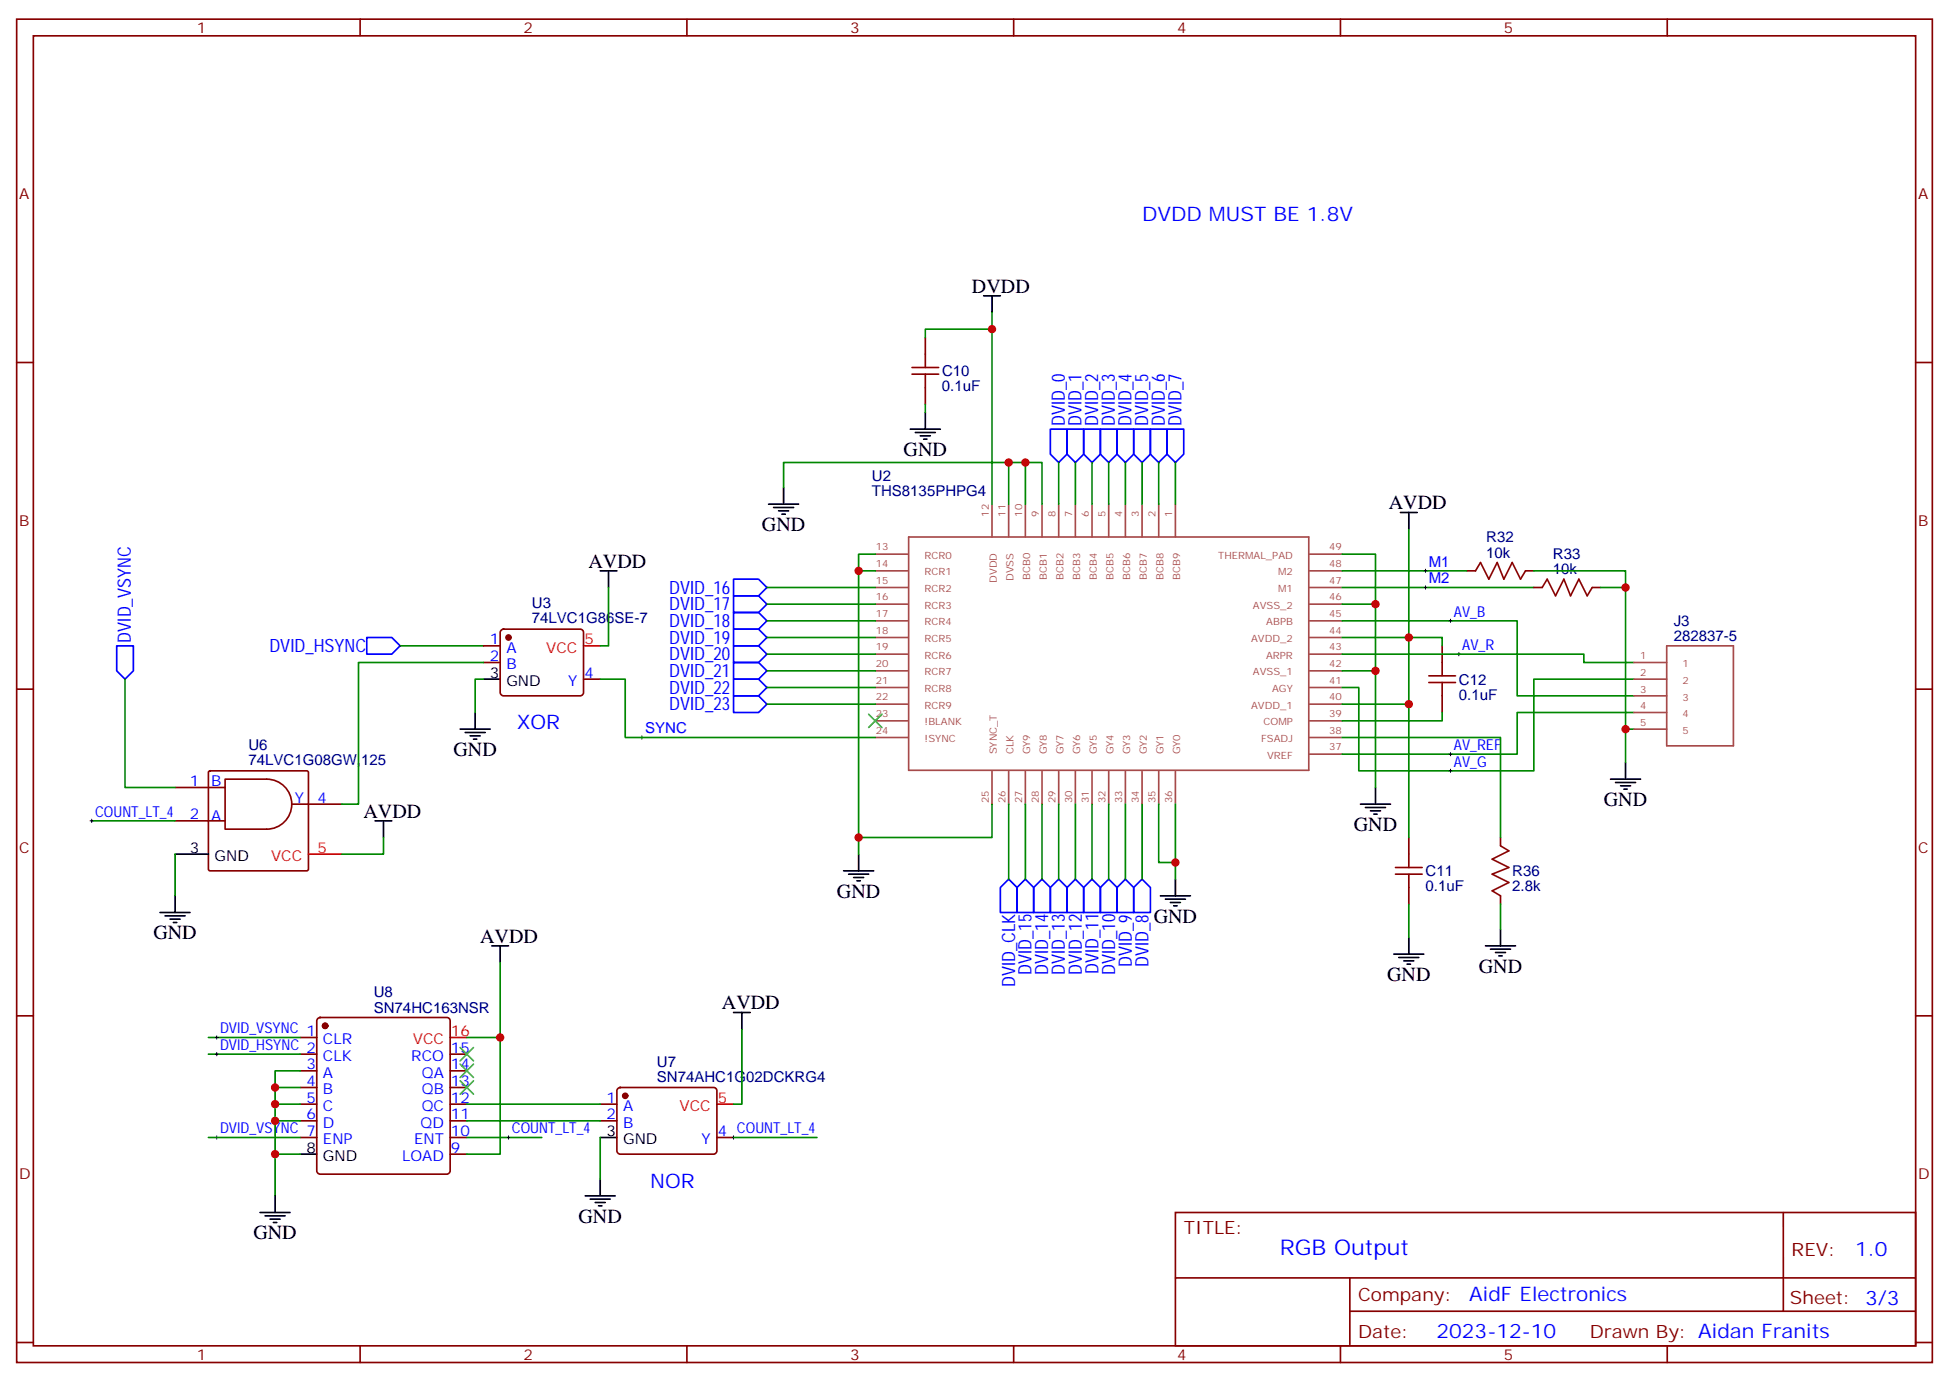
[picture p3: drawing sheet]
<svg xmlns="http://www.w3.org/2000/svg" width="412mm" height="292mm" viewBox="0 0 412 292" stroke-linecap="round" stroke-linejoin="round" font-family="sans-serif">
<g fill="none" stroke="#870000" stroke-width=".35">
<path d="M3.5 4.1h405.4v284.3h-405.4zM7.1 7.6h398.2v277.3h-398.2zM76.2 4.1v3.5M145.3 4.1v3.5M214.5 4.1v3.5M283.6 4.1v3.5M352.8 4.1v3.5M3.5 76.7h3.6M195.8 71.4v3.6M405.3 76.7h3.6M195.8 82v3.5M102.3 136.7h3.5"/>
<path d="M106.1 133.4l.4-.2h16.3a.71 .71 0 0 1 .7 .7v12.7a.76 .76 0 0 1-.7 .7h-16.3a.76 .76 0 0 1-.7-.7v-12.7zM305.2 136.7v3.5M310.4 120.8h1.8M322.8 120.8h1.8M324.6 124.4h1.7M336.9 124.4h1.8M3.5 145.9h3.6M102.3 140.2h3.5M123.5 143.8h3.5M305.2 147.3v3.5M405.3 145.9h3.6M37 166.7h10.6"/>
<path d="M37 173.7h10.6M44.2 163.3l.2-.1h20.7l.2 .3-.1 20.7-.3 .1h-20.6l-.2-.3zM47.6 164.9h8.8a5.3 5.3 0 0 1 5.3 5.3 5.3 5.3 0 0 1-5.3 5.3h-8.8zM61.7 170.2h10.6M298.1 177.3v3.5M317.5 177.3v1.7M298.1 187.9v3.5M317.5 189.6v1.8M3.5 215h3.6M63.5 219.6h3.5M67.3 215.6l.4-.2h26.8a.71 .71 0 0 1 .7 .7v31.7a.76 .76 0 0 1-.7 .7h-26.8a.76 .76 0 0 1-.7-.7v-31.7zM405.3 215h3.6"/>
<path d="M63.5 237.2h3.5M63.5 233.7h3.5M63.5 223.1h3.5M63.5 226.7h3.5M63.5 230.2h3.5M95.2 237.2h3.6M95.2 233.7h3.6M95.2 223.1h3.6M95.2 226.7h3.6M95.2 230.2h3.6M127 237.2h3.5M127 233.7h3.5"/>
<path d="M130.8 230.4l.4-.2h19.8a.71 .71 0 0 1 .7 .7v12.7a.76 .76 0 0 1-.7 .7h-19.8a.76 .76 0 0 1-.7-.7v-12.7zM63.5 240.8h3.5M95.2 240.8h3.6M95.2 244.3h3.6M151.7 240.8h3.5M248.7 256.6h156.6v28.3h-156.6zM377.3 256.7v20.8M248.7 270.5h156.5M285.6 277.5h119.6M285.6 270.5v14.1M3.5 284.2h3.6M76.2 284.9v3.5"/>
<path d="M145.3 284.9v3.5M214.5 284.9v3.5M283.6 284.9v3.5M352.8 284.9v3.5M405.3 284.2h3.6"/>
</g>
<g fill="none" stroke="#a64a4a" stroke-width=".35">
<path d="M185.2 117.3h7M192.3 113.7h84.6v49.4h-84.6zM209.9 106.7v7M213.4 106.7v7M217 106.7v7M220.5 106.7v7M224 106.7v7M227.5 106.7v7M231.1 106.7v7M234.6 106.7v7M238.1 106.7v7M241.7 106.7v7"/>
<path d="M245.2 106.7v7M248.7 106.7v7M277 117.3h7M185.2 120.8h7M185.2 124.4h7M185.2 127.9h7M185.2 131.4h7M185.2 134.9h7M185.2 138.5h7M277 120.8h7M277 124.4h7M277 127.9h7"/>
<path d="M277 131.4h7M277 134.9h7M277 138.5h7M352.7 136.7h14.1v21.2h-14.1zM185.2 142h7M185.2 145.5h7M185.2 149h7M185.2 152.6h7M185.2 156.1h7M277 142h7M277 145.5h7M277 149h7"/>
<path d="M277 152.6h7M277 156.1h7M277 159.6h7M345.7 140.2h7M345.7 143.8h7M345.7 147.3h7M345.7 150.8h7M345.7 154.3h7M209.9 163.3v6.9M213.4 163.3v6.9M217 163.3v6.9M220.5 163.3v6.9"/>
<path d="M224 163.3v6.9M227.5 163.3v6.9M231.1 163.3v6.9M234.6 163.3v6.9M238.1 163.3v6.9M241.7 163.3v6.9M245.2 163.3v6.9M248.7 163.3v6.9"/>
</g>
<g fill="none" stroke="#00f" stroke-width=".35">
<path d="M222.2 90.8h3.6v5.3l-1.8 1.8-1.8-1.8zM225.8 90.8h3.5v5.3l-1.8 1.8-1.7-1.8zM229.3 90.8h3.5v5.3l-1.7 1.8-1.8-1.8zM232.8 90.8h3.6v5.3l-1.8 1.8-1.8-1.8zM236.4 90.8h3.5v5.3l-1.8 1.8-1.7-1.8zM239.9 90.8h3.5v5.3l-1.7 1.8-1.8-1.8zM243.4 90.8h3.5v5.3l-1.7 1.8-1.8-1.8zM246.9 90.8h3.6v5.3l-1.8 1.8-1.8-1.8zM24.7 136.7h3.5v5.3l-1.7 1.8-1.8-1.8zM77.6 134.9h5.3l1.8 1.8-1.8 1.8h-5.3zM155.2 136.7h5.3l1.8 1.8-1.8 1.7h-5.3zM155.2 133.2h5.3l1.8 1.7-1.8 1.8h-5.3z"/>
<path d="M155.2 129.6h5.3l1.8 1.8-1.8 1.8h-5.3zM155.2 126.1h5.3l1.8 1.8-1.8 1.7h-5.3zM155.2 122.6h5.3l1.8 1.8-1.8 1.7h-5.3zM155.2 147.3h5.3l1.8 1.7-1.8 1.8h-5.3zM155.2 143.8h5.3l1.8 1.7-1.8 1.8h-5.3zM155.2 140.2h5.3l1.8 1.8-1.8 1.8h-5.3zM211.7 187.9l1.7-1.8 1.8 1.8v5.2h-3.5zM217 186.1l1.7 1.8v5.2h-3.5v-5.2zM218.7 187.9l1.8-1.8 1.7 1.8v5.2h-3.5zM224 186.1l1.8 1.8v5.2h-3.6v-5.2zM225.8 187.9l1.7-1.8 1.8 1.8v5.2h-3.5zM231.1 186.1l1.7 1.8v5.2h-3.5v-5.2z"/>
<path d="M232.8 187.9l1.8-1.8 1.8 1.8v5.2h-3.6zM238.1 186.1l1.8 1.8v5.2h-3.5v-5.2zM239.9 187.9l1.8-1.8 1.7 1.8v5.2h-3.5z"/>
</g>
<g fill="none" stroke="#008700" stroke-width=".35">
<path d="M209.9 69.7h-14.1v1.7M209.9 66.1v40.6M195.8 85.5v1.8M213.4 97.9v8.8M217 97.9h3.5v8.8M224 97.9v8.8M227.5 97.9v8.8M231.1 97.9v8.8M234.6 97.9v8.8M238.1 97.9v8.8M241.7 97.9v8.8M245.2 97.9v8.8"/>
<path d="M248.7 97.9v8.8M165.8 103.2v-5.3h51.2v8.8M185.2 117.3h-3.5v63.5M284 117.3h7v10.6M298.1 112v37h-14.1M84.7 136.7h17.6M128.8 124.4v12.3h-1.8M162.3 124.4h22.9M162.3 127.9h22.9M162.3 134.9h22.9M162.3 131.4h22.9M162.3 138.5h22.9"/>
<path d="M181.7 120.8h3.5M284 127.9h7v14.1M284 134.9h21.2v1.8M284 131.4h37v15.9h24.7M284 138.5h51.1v1.7h10.6M284 124.4h40.6M284 120.8h26.4M324.6 120.8h19.4v33.5M338.7 124.4h5.3M26.5 143.8v22.9h10.5M102.3 143.8h-1.8v7M102.3 140.2h-26.5v30h-3.5"/>
<path d="M127 143.8h5.3v12.3h52.9M162.3 142h22.9M162.3 149h22.9M162.3 145.5h22.9M284 142h7v24.7M284 156.1h33.5v21.2M298.1 149v28.3M305.2 150.8v1.8h-21.2M345.7 150.8h-24.7v8.8h-37M345.7 143.8h-21.1v19.4h-37.1v-17.7h-3.5M345.7 154.3h-1.7v7.1M19.4 173.7h17.6"/>
<path d="M81.1 177.3v3.5h-8.8M209.9 170.2v7.1h-28.2M213.4 170.2v15.9M217 170.2v15.9M220.5 170.2v15.9M224 170.2v15.9M227.5 170.2v15.9M231.1 170.2v15.9M234.6 170.2v15.9M238.1 170.2v15.9M241.7 170.2v15.9M245.2 170.2v12.4h3.5"/>
<path d="M248.7 170.2v15.9M37 180.8v8.8M298.1 191.4v7M317.5 191.4v5.3M44.1 219.6h19.4M105.8 203.7v15.9h-7M105.8 219.6v24.7h-7M157 217.8v15.9h-1.8M44.1 223.1h19.4M58.2 233.7h5.3M58.2 237.2h5.3M58.2 230.2h5.3"/>
<path d="M63.5 226.7h-5.3v17.6M98.8 233.7h28.2M98.8 237.2h28.2M44.1 240.8h19.4M63.5 244.3h-5.3v8.8M98.8 240.8h15.9M127 240.8v8.8M155.2 240.8h17.7"/>
</g>
<g fill="none" stroke="#000" stroke-width=".35">
<path d="M208.1 62.6h3.6M209.9 62.6v3.5M192.6 90.8h6.4M193.7 91.5h4.2M194.7 92.3h2.1M195.4 93h.7M195.8 87.3v3.5M162.6 106.7h6.4M163.7 107.4h4.2M164.7 108.1h2.2M165.5 108.8h.7M165.8 103.2v3.5"/>
<path d="M296.3 108.5h3.6M298.1 108.5v3.5M127 120.8h3.5M128.8 120.8v3.6M97.4 154.3h6.3M98.4 155h4.3M99.5 155.8h2.1M100.2 156.5h.7M100.5 150.8v3.5M102.3 143.8h3.5M79.4 173.7h3.5M81.1 173.7v3.6"/>
<path d="M287.9 170.2h6.3M288.9 170.9h4.3M290 171.6h2.1M290.7 172.3h.7M291 166.7v3.5M340.8 164.9h6.3M341.8 165.6h4.3M342.9 166.3h2.1M343.6 167h.7M344 161.4v3.5M33.9 193.1h6.3M34.9 193.9h4.3"/>
<path d="M36 194.6h2.1M36.7 195.3h.7M37 180.8h7.1M37 189.6v3.5M178.5 184.3h6.4M179.6 185h4.2M180.6 185.7h2.1M181.3 186.4h.7M181.7 180.8v3.5M245.5 189.6h6.4M246.6 190.3h4.2M247.6 191h2.2"/>
<path d="M248.4 191.7h.7M248.7 186.1v3.5M298.1 198.4v3.6M317.5 196.7v3.5M104.1 200.2h3.5M105.8 200.2v3.5M155.2 214.3h3.5M157 214.3v3.5M294.9 202h6.4M296 202.7h4.2M297 203.4h2.2M297.7 204.1h.7"/>
<path d="M314.3 200.2h6.4M315.4 200.9h4.2M316.4 201.6h2.2M317.1 202.3h.8M55 256.6h6.4M56.1 257.4h4.2M57.1 258.1h2.2M57.9 258.8h.7M58.2 253.1v3.5M63.5 244.3h3.5M123.8 253.1h6.4M124.9 253.8h4.2"/>
<path d="M125.9 254.5h2.2M126.6 255.2h.8M127 240.8h3.5M127 249.6v3.5"/>
</g>
<g fill="none" stroke="#a10000" stroke-width=".35">
<path d="M193 79.2h5.6M193 77.8h5.6M195.8 75v2.8M195.8 79.2v2.8M312.2 120.8l1.1-1.7 1.7 3.5 1.8-3.5 1.4 3.5 1.8-3.5 1.7 3.5 1.1-1.8M326.3 124.4l1.1-1.8 1.7 3.5 1.8-3.5 1.4 3.5 1.8-3.5 1.7 3.5 1.1-1.7M302.3 144.5h5.7M302.3 143.1h5.7M305.2 140.2v2.9M305.2 144.5v2.8M317.5 179l1.8 1.1-3.6 1.8 3.6 1.7-3.6 1.4 3.6 1.8-3.6 1.8 1.8 1M295.3 185h5.6"/>
<path d="M295.3 183.6h5.6M298.1 180.8v2.8M298.1 185v2.9"/>
</g>
<g fill="none" stroke="#000" stroke-width=".21">
<path d="M301.3 120.8h.7M301.3 124.4h.7M301.6 120.5v.7M301.6 124v.7M306.6 131.4h.7M306.9 131.1v.7M308.3 138.5h.7M308.7 138.1v.7M135.5 156.1h.7M135.8 155.8v.7M306.6 159.6h.7M306.9 159.3v.7"/>
<path d="M19 173.7h.8M19.4 173.4v.7M306.6 163.2h.7M306.9 162.8v.7M45.5 219.6h.7M45.9 219.3v.7M45.5 223.1h.7M45.9 222.8v.7M45.5 240.8h.7M45.9 240.4v.7M107.2 240.8h.7M107.6 240.4v.7"/>
<path d="M154.9 240.8h.7M155.2 240.4v.7"/>
</g>
<path d="M183.8 151.2l2.8 2.8M186.6 151.2l-2.8 2.8M97.4 228.8l2.8 2.8M97.4 225.2l2.8 2.9M97.4 221.7l2.8 2.8M100.2 228.8l-2.8 2.8M100.2 225.2l-2.8 2.9M100.2 221.7l-2.8 2.8" fill="none" stroke="#3c3" stroke-width=".35"/>
<path d="M123.5 136.7h3.5M65.3 180.8h7M95.2 219.6h3.6M151.7 233.7h3.5" fill="none" stroke="#f00" stroke-width=".35"/>
<g fill="#870000" stroke="#870000" stroke-width=".35">
<circle cx="107.6" cy="134.9" r=".53"/>
<circle cx="132.3" cy="232" r=".53"/>
<circle cx="68.8" cy="217.1" r=".53"/>
</g>
<g fill="#c00">
<circle cx="181.7" cy="120.8" r=".88"/>
<circle cx="248.7" cy="182.6" r=".88"/>
<circle cx="217" cy="97.9" r=".88"/>
<circle cx="213.4" cy="97.9" r=".88"/>
<circle cx="291" cy="142" r=".88"/>
<circle cx="291" cy="127.9" r=".88"/>
<circle cx="209.9" cy="69.7" r=".88"/>
<circle cx="298.1" cy="134.9" r=".88"/>
<circle cx="298.1" cy="149" r=".88"/>
<circle cx="181.7" cy="177.3" r=".88"/>
<circle cx="105.8" cy="219.6" r=".88"/>
<circle cx="58.2" cy="244.3" r=".88"/>
<circle cx="58.2" cy="230.2" r=".88"/>
<circle cx="58.2" cy="233.7" r=".88"/>
<circle cx="58.2" cy="237.2" r=".88"/>
<circle cx="344" cy="154.3" r=".88"/>
<circle cx="344" cy="124.4" r=".88"/>
</g>
<text font-size="4.6" fill="#00f" x="270.8" y="265.7">RGB Output</text>
<g font-size="4.2" fill="#00f">
<text x="241.7" y="46.7">DVDD MUST BE 1.8V</text>
<text x="109.4" y="154.3">XOR</text>
<text x="137.6" y="251.4">NOR</text>
<text x="392.5" y="265.9">1.0</text>
<text x="310.9" y="275.5">AidF Electronics</text>
<text x="304" y="283.3">2023-12-10</text>
</g>
<g font-size="4.2">
<text x="205.7" y="61.9">DVDD</text>
<text x="191.2" y="96.5">GND</text>
<text x="293.9" y="107.8">AVDD</text>
<text x="161.2" y="112.4">GND</text>
<text x="124.5" y="120.1">AVDD</text>
<text x="96" y="160">GND</text>
<text x="76.9" y="173">AVDD</text>
<text x="339.4" y="170.6">GND</text>
<text x="286.5" y="175.9">GND</text>
<text x="177.1" y="190">GND</text>
<text x="244.1" y="195.3">GND</text>
<text x="32.5" y="198.8">GND</text>
<text x="101.6" y="199.5">AVDD</text>
<text x="293.5" y="207.6">GND</text>
<text x="312.9" y="205.8">GND</text>
<text x="152.8" y="213.6">AVDD</text>
<text x="53.6" y="262.3">GND</text>
<text x="122.4" y="258.8">GND</text>
</g>
<g font-size="3.9" fill="#00f">
<text x="225.3" y="90.1" transform="rotate(-90 225.3 90.1)">DVID_0</text>
<text x="228.8" y="90.1" transform="rotate(-90 228.8 90.1)">DVID_1</text>
<text x="232.4" y="90.1" transform="rotate(-90 232.4 90.1)">DVID_2</text>
<text x="235.9" y="90.1" transform="rotate(-90 235.9 90.1)">DVID_3</text>
<text x="239.4" y="90.1" transform="rotate(-90 239.4 90.1)">DVID_4</text>
<text x="242.9" y="90.1" transform="rotate(-90 242.9 90.1)">DVID_5</text>
<text x="246.5" y="90.1" transform="rotate(-90 246.5 90.1)">DVID_6</text>
<text x="250" y="90.1" transform="rotate(-90 250 90.1)">DVID_7</text>
<text x="141.6" y="125.7">DVID_16</text>
<text x="141.6" y="129.2">DVID_17</text>
<text x="27.7" y="136" transform="rotate(-90 27.7 136)">DVID_VSYNC</text>
<text x="141.6" y="136.3">DVID_19</text>
<text x="141.6" y="132.7">DVID_18</text>
<text x="57" y="138.1">DVID_HSYNC</text>
<text x="141.6" y="143.3">DVID_21</text>
<text x="141.6" y="139.8">DVID_20</text>
<text x="141.6" y="146.8">DVID_22</text>
<text x="141.6" y="150.3">DVID_23</text>
<text x="214.8" y="208.9" transform="rotate(-90 214.8 208.9)">DVID_CLK</text>
<text x="218.3" y="206.4" transform="rotate(-90 218.3 206.4)">DVID_15</text>
<text x="221.8" y="206.4" transform="rotate(-90 221.8 206.4)">DVID_14</text>
<text x="225.3" y="206.4" transform="rotate(-90 225.3 206.4)">DVID_13</text>
<text x="228.9" y="206.4" transform="rotate(-90 228.9 206.4)">DVID_12</text>
<text x="232.4" y="206.1" transform="rotate(-90 232.4 206.1)">DVID_11</text>
<text x="235.9" y="206.4" transform="rotate(-90 235.9 206.4)">DVID_10</text>
<text x="239.5" y="204.7" transform="rotate(-90 239.5 204.7)">DVID_9</text>
<text x="243" y="204.7" transform="rotate(-90 243 204.7)">DVID_8</text>
</g>
<g font-size="3.9" fill="#800">
<text x="250.5" y="261.2">TITLE:</text>
<text x="379.1" y="265.9">REV:</text>
<text x="287.4" y="275.4">Company:</text>
<text x="378.7" y="276">Sheet: 3/3</text>
<text x="287.4" y="283.1">Date:</text>
<text x="336.4" y="283.2">Draw</text>
<text x="346.6" y="283.2">n By: Aidan Franits</text>
</g>
<g font-size="3.2" fill="#800">
<text x="41.6" y="7.1">1</text>
<text x="110.8" y="7.1">2</text>
<text x="179.9" y="7.1">3</text>
<text x="249.1" y="7.1">4</text>
<text x="318.2" y="7.1">5</text>
<text x="4.1" y="42.2">A</text>
<text x="405.9" y="42.2">A</text>
<text x="4.1" y="111.3">B</text>
<text x="405.9" y="111.3">B</text>
<text x="4.1" y="180.4">C</text>
<text x="405.9" y="180.4">C</text>
<text x="4.1" y="249.6">D</text>
<text x="405.9" y="249.6">D</text>
<text x="41.6" y="287.9">1</text>
<text x="110.8" y="287.9">2</text>
<text x="179.9" y="287.9">3</text>
<text x="249.1" y="287.9">4</text>
<text x="318.2" y="287.9">5</text>
</g>
<g font-size="3.2" fill="#000080">
<text x="199.3" y="82.9">0.1uF</text>
<text x="199.3" y="79.6">C10</text>
<text x="184.5" y="101.8">U2</text>
<text x="184.5" y="105">THS8135PHPG4</text>
<text x="314.5" y="118">10k</text>
<text x="314.5" y="114.8">R32</text>
<text x="328.6" y="118.3">R33</text>
<text x="328.6" y="121.5">10k</text>
<text x="112.5" y="131.9">74LVC1G86SE-7</text>
<text x="112.5" y="128.8">U3</text>
<text x="354.2" y="135.6">282837-5</text>
<text x="354.2" y="132.5">J3</text>
<text x="308.7" y="148.1">0.1uF</text>
<text x="308.7" y="144.9">C12</text>
<text x="52.6" y="161.9">74LVC1G08GW,125</text>
<text x="52.6" y="158.7">U6</text>
<text x="301.6" y="185.5">C11</text>
<text x="320" y="185.5">R36</text>
<text x="301.6" y="188.7">0.1uF</text>
<text x="320" y="188.7">2.8k</text>
<text x="79.1" y="214.3">SN74HC163NSR</text>
<text x="79.1" y="211.1">U8</text>
<text x="139" y="225.8">U7</text>
<text x="139" y="229">SN74AHC1G02DCKRG4</text>
</g>
<g font-size="3.2" fill="#00f">
<text x="302.3" y="119.9">M1</text>
<text x="302.3" y="123.5">M2</text>
<text x="307.6" y="130.5">AV_B</text>
<text x="103.6" y="136.3">1</text>
<text x="309.4" y="137.6">AV_R</text>
<text x="103.6" y="139.9">2</text>
<text x="107.1" y="141.6">B</text>
<text x="107.1" y="138.1">A</text>
<text x="123.6" y="143.4">4</text>
<text x="120.2" y="145.2">Y</text>
<text x="136.5" y="155.2">SYNC</text>
<text x="307.6" y="158.7">AV_REF</text>
<text x="40.1" y="166.3">1</text>
<text x="44.7" y="166.3">B</text>
<text x="307.6" y="162.3">AV_G</text>
<text x="20.1" y="172.9">COUNT_LT_4</text>
<text x="40.1" y="173.4">2</text>
<text x="44.7" y="173.7">A</text>
<text x="62.4" y="169.9">Y</text>
<text x="67.2" y="169.9">4</text>
<text x="46.6" y="218.7">DVID_VSYNC 1</text>
<text x="68.3" y="221">CLR</text>
<text x="46.6" y="222.2">DVID_HSYNC 2</text>
<text x="64.8" y="226.3">3</text>
<text x="68.3" y="224.5">CLK</text>
<text x="87" y="224.5">RCO</text>
<text x="95.4" y="222.8">15</text>
<text x="95.4" y="226.3">14</text>
<text x="64.8" y="233.4">5</text>
<text x="64.8" y="229.8">4</text>
<text x="68.3" y="231.6">B</text>
<text x="68.3" y="228.1">A</text>
<text x="89.3" y="231.6">QB</text>
<text x="89.3" y="228.1">QA</text>
<text x="95.4" y="229.8">13</text>
<text x="95.4" y="233.4">12</text>
<text x="128.3" y="233.4">1</text>
<text x="46.6" y="239.9">DVID_VSYNC 7</text>
<text x="64.8" y="236.9">6</text>
<text x="68.3" y="238.7">D</text>
<text x="68.3" y="235.1">C</text>
<text x="89" y="238.7">QD</text>
<text x="89.2" y="235.1">QC</text>
<text x="95.4" y="236.9">11</text>
<text x="108.3" y="239.9">COUNT_LT_4</text>
<text x="128.3" y="236.9">2</text>
<text x="131.8" y="238.7">B</text>
<text x="131.8" y="235.1">A</text>
<text x="68.3" y="242.2">ENP</text>
<text x="85.1" y="245.7">LOAD</text>
<text x="87.6" y="242.2">ENT</text>
<text x="95.4" y="240.4">10</text>
<text x="95.4" y="243.9">9</text>
<text x="148.4" y="242.2">Y</text>
<text x="151.9" y="240.4">4 COUNT_LT_4</text>
</g>
<g font-size="3.2" fill="#f00">
<text x="123.6" y="136.3">5</text>
<text x="115.6" y="138.1">VCC</text>
<text x="57.4" y="182.2">VCC</text>
<text x="67.2" y="180.4">5</text>
<text x="87.3" y="221">VCC</text>
<text x="95.4" y="219.3">16</text>
<text x="151.9" y="233.4">5</text>
<text x="143.8" y="235.1">VCC</text>
</g>
<g font-size="3.2">
<text x="103.6" y="143.4">3</text>
<text x="107.1" y="145.2">GND</text>
<text x="40.1" y="180.4">3</text>
<text x="45.4" y="182.2">GND</text>
<text x="64.8" y="243.9">8</text>
<text x="68.3" y="245.7">GND</text>
<text x="128.3" y="240.4">3</text>
<text x="131.8" y="242.2">GND</text>
</g>
<g font-size="2.1" fill="#a54b4b">
<text x="209.2" y="109.4" transform="rotate(-90 209.2 109.4)">12</text>
<text x="212.7" y="109.4" transform="rotate(-90 212.7 109.4)">11</text>
<text x="216.3" y="109.4" transform="rotate(-90 216.3 109.4)">10</text>
<text x="219.8" y="109.4" transform="rotate(-90 219.8 109.4)">9</text>
<text x="223.3" y="109.4" transform="rotate(-90 223.3 109.4)">8</text>
<text x="226.8" y="109.4" transform="rotate(-90 226.8 109.4)">7</text>
<text x="230.4" y="109.4" transform="rotate(-90 230.4 109.4)">6</text>
<text x="233.9" y="109.4" transform="rotate(-90 233.9 109.4)">5</text>
<text x="237.4" y="109.4" transform="rotate(-90 237.4 109.4)">4</text>
<text x="241" y="109.4" transform="rotate(-90 241 109.4)">3</text>
<text x="244.5" y="109.4" transform="rotate(-90 244.5 109.4)">2</text>
<text x="248" y="109.4" transform="rotate(-90 248 109.4)">1</text>
<text x="185.3" y="116.5">13</text>
<text x="195.6" y="118.2">RCR0</text>
<text x="257.8" y="118.2">THERMAL_PAD</text>
<text x="281.2" y="116.5">49</text>
<text x="185.3" y="120">14</text>
<text x="185.3" y="123.5">15</text>
<text x="195.6" y="121.8">RCR1</text>
<text x="195.6" y="125.3">RCR2</text>
<text x="210.9" y="123.4" transform="rotate(-90 210.9 123.4)">DVDD</text>
<text x="214.5" y="123" transform="rotate(-90 214.5 123)">DVSS</text>
<text x="218" y="122.7" transform="rotate(-90 218 122.7)">BCB0</text>
<text x="221.5" y="122.7" transform="rotate(-90 221.5 122.7)">BCB1</text>
<text x="225.1" y="122.7" transform="rotate(-90 225.1 122.7)">BCB2</text>
<text x="228.6" y="122.7" transform="rotate(-90 228.6 122.7)">BCB3</text>
<text x="232.1" y="122.7" transform="rotate(-90 232.1 122.7)">BCB4</text>
<text x="235.6" y="122.7" transform="rotate(-90 235.6 122.7)">BCB5</text>
<text x="239.2" y="122.7" transform="rotate(-90 239.2 122.7)">BCB6</text>
<text x="242.7" y="122.7" transform="rotate(-90 242.7 122.7)">BCB7</text>
<text x="246.2" y="122.7" transform="rotate(-90 246.2 122.7)">BCB8</text>
<text x="249.7" y="122.7" transform="rotate(-90 249.7 122.7)">BCB9</text>
<text x="270.4" y="121.8">M2</text>
<text x="270.4" y="125.3">M1</text>
<text x="281.2" y="120">48</text>
<text x="281.2" y="123.5">47</text>
<text x="185.3" y="127.1">16</text>
<text x="185.3" y="130.6">17</text>
<text x="195.6" y="128.8">RCR3</text>
<text x="265.1" y="128.8">AVSS_2</text>
<text x="281.2" y="127.1">46</text>
<text x="281.2" y="130.6">45</text>
<text x="185.3" y="134.1">18</text>
<text x="185.3" y="137.7">19</text>
<text x="195.6" y="132.3">RCR4</text>
<text x="195.6" y="135.9">RCR5</text>
<text x="264.7" y="135.9">AVDD_2</text>
<text x="267.9" y="132.3">ABPB</text>
<text x="281.2" y="134.1">44</text>
<text x="281.2" y="137.7">43</text>
<text x="185.3" y="141.2">20</text>
<text x="195.6" y="139.4">RCR6</text>
<text x="195.6" y="142.9">RCR7</text>
<text x="265.1" y="142.9">AVSS_1</text>
<text x="267.9" y="139.4">ARPR</text>
<text x="281.2" y="141.2">42</text>
<text x="347" y="139.5">1</text>
<text x="347" y="143.1">2</text>
<text x="356" y="141.3">1</text>
<text x="185.3" y="144.7">21</text>
<text x="185.3" y="148.2">22</text>
<text x="195.6" y="146.5">RCR8</text>
<text x="195.6" y="150">RCR9</text>
<text x="264.7" y="150">AVDD_1</text>
<text x="269.2" y="146.5">AGY</text>
<text x="281.2" y="144.7">41</text>
<text x="281.2" y="148.2">40</text>
<text x="347" y="146.6">3</text>
<text x="356" y="144.8">2</text>
<text x="356" y="148.3">3</text>
<text x="185.3" y="151.8">23</text>
<text x="185.3" y="155.3">24</text>
<text x="195.6" y="153.5">!BLANK</text>
<text x="267.4" y="153.5">COMP</text>
<text x="281.2" y="151.8">39</text>
<text x="281.2" y="155.3">38</text>
<text x="347" y="150.1">4</text>
<text x="347" y="153.6">5</text>
<text x="356" y="151.9">4</text>
<text x="356" y="155.4">5</text>
<text x="195.6" y="157">!SYNC</text>
<text x="210.9" y="159.7" transform="rotate(-90 210.9 159.7)">SYNC_T</text>
<text x="214.5" y="159.7" transform="rotate(-90 214.5 159.7)">CLK</text>
<text x="218" y="159.7" transform="rotate(-90 218 159.7)">GY9</text>
<text x="221.5" y="159.7" transform="rotate(-90 221.5 159.7)">GY8</text>
<text x="225.1" y="159.7" transform="rotate(-90 225.1 159.7)">GY7</text>
<text x="228.6" y="159.7" transform="rotate(-90 228.6 159.7)">GY6</text>
<text x="232.1" y="159.7" transform="rotate(-90 232.1 159.7)">GY5</text>
<text x="235.6" y="159.7" transform="rotate(-90 235.6 159.7)">GY4</text>
<text x="239.2" y="159.7" transform="rotate(-90 239.2 159.7)">GY3</text>
<text x="242.7" y="159.7" transform="rotate(-90 242.7 159.7)">GY2</text>
<text x="246.2" y="159.7" transform="rotate(-90 246.2 159.7)">GY1</text>
<text x="249.7" y="159.7" transform="rotate(-90 249.7 159.7)">GY0</text>
<text x="266.9" y="157">FSADJ</text>
<text x="268.1" y="160.6">VREF</text>
<text x="281.2" y="158.8">37</text>
<text x="209.2" y="170" transform="rotate(-90 209.2 170)">25</text>
<text x="212.7" y="170" transform="rotate(-90 212.7 170)">26</text>
<text x="216.3" y="170" transform="rotate(-90 216.3 170)">27</text>
<text x="219.8" y="170" transform="rotate(-90 219.8 170)">28</text>
<text x="223.3" y="170" transform="rotate(-90 223.3 170)">29</text>
<text x="226.8" y="170" transform="rotate(-90 226.8 170)">30</text>
<text x="230.4" y="170" transform="rotate(-90 230.4 170)">31</text>
<text x="233.9" y="170" transform="rotate(-90 233.9 170)">32</text>
<text x="237.4" y="170" transform="rotate(-90 237.4 170)">33</text>
<text x="241" y="170" transform="rotate(-90 241 170)">34</text>
<text x="244.5" y="170" transform="rotate(-90 244.5 170)">35</text>
<text x="248" y="170" transform="rotate(-90 248 170)">36</text>
</g>
</svg>
